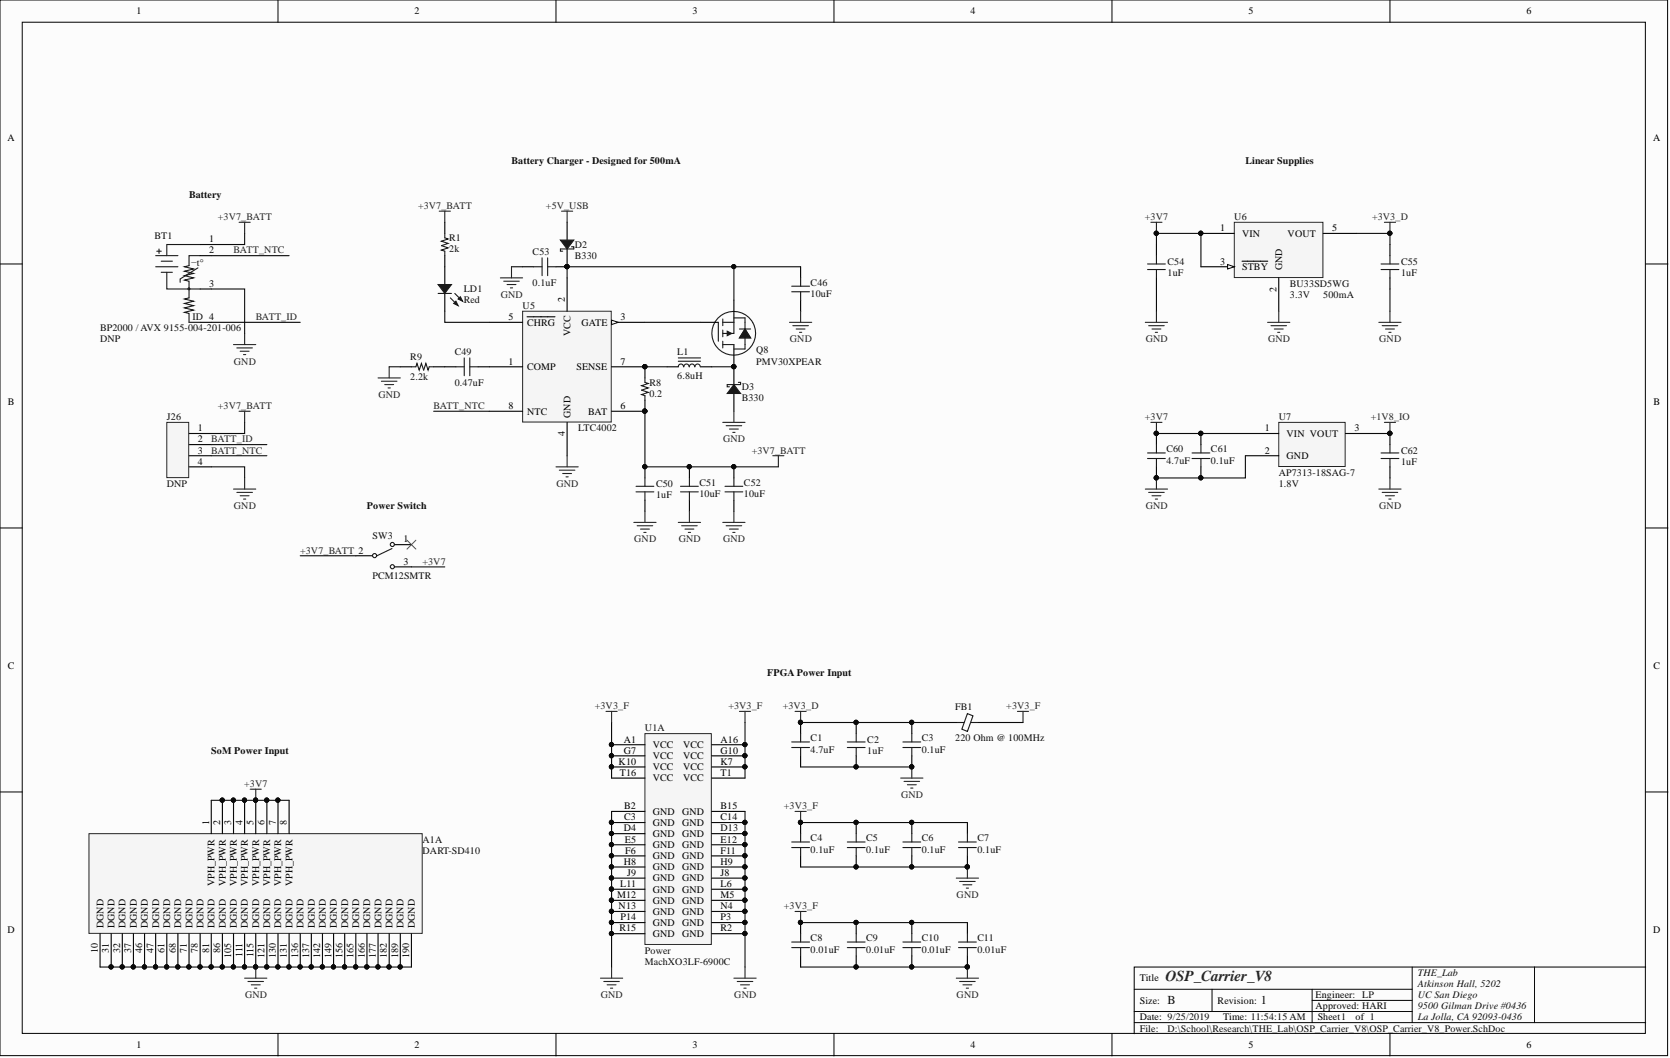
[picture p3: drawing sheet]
<svg xmlns="http://www.w3.org/2000/svg" width="381mm" height="241mm" viewBox="0 0 381 241" stroke-linecap="round" stroke-linejoin="round" font-family="sans-serif">
<g fill="#fcfcfc" stroke="#000" stroke-width=".23">
<path d="M0 0h380.5v240.8h-380.5z"/>
<path d="M5.1 5.1h370.3v230.6h-370.3z"/>
</g>
<g fill="none" stroke="#000" stroke-width=".23">
<path d="M63.4 0v5.1M126.8 0v5.1M190.3 0v5.1M253.7 0v5.1M317.1 0v5.1M0 60.2h5.1M375.5 60.2h5M0 120.4h5.1M375.5 120.4h5M0 180.6h5.1M375.5 180.6h5M63.4 235.8v5"/>
<path d="M126.8 235.8v5M190.3 235.8v5M253.7 235.8v5M258.8 225.6h63.4M258.8 233.2h116.7M258.8 230.7h63.4M276.5 225.6v5.1M299.4 225.6v7.6M299.4 228.2h22.8M317.1 235.8v5M322.2 220.6v12.6M350.1 220.6h-91.3v15.2"/>
<path d="M375.5 220.6h-25.4v12.6"/>
</g>
<path d="M54.5 93.8h2.6M55.8 93.8v2.5M53.3 111.5h5M54 112.3h3.6M54.8 113.1h2M55.6 113.8h.5M55.8 109v2.5" fill="none" stroke="#262626" stroke-width=".25"/>
<path d="M147.1 167.3h15.2v48.1h-15.2z" fill="#f5f5f5" stroke="#262626" stroke-width=".23"/>
<g fill="none" stroke="#000" stroke-width=".25">
<path d="M45.7 55.8h2.5M45.7 58.3h2.5M45.7 73.5h2.5M45.7 65.9h2.5M43.1 98.9h5.1M43.1 101.4h5.1M43.1 103.9h5.1M43.1 106.5h5.1M139.5 169.9h7.6M139.5 172.4h7.6M139.5 174.9h7.6M139.5 177.5h7.6"/>
<path d="M162.4 169.9h7.6M162.4 172.4h7.6M162.4 174.9h7.6M162.4 177.5h7.6M182.7 164.8v2.5M182.7 172.4v2.5M195.3 164.8v2.5M195.3 172.4v2.5M208 164.8v2.5M208 172.4v2.5M215.6 164.8h2.6M223.2 164.8h2.6"/>
<path d="M139.5 185.1h7.6M139.5 187.6h7.6M139.5 190.1h7.6M139.5 192.7h7.6M139.5 195.2h7.6M139.5 197.7h7.6M162.4 185.1h7.6M162.4 187.6h7.6M162.4 190.1h7.6M162.4 192.7h7.6M162.4 195.2h7.6M162.4 197.7h7.6"/>
<path d="M182.7 187.6v2.5M182.7 195.2v2.5M195.3 187.6v2.5M195.3 195.2v2.5M208 187.6v2.5M208 195.2v2.5M220.7 187.6v2.5M220.7 195.2v2.5M139.5 200.3h7.6M139.5 202.8h7.6M139.5 205.3h7.6M139.5 207.9h7.6"/>
<path d="M139.5 210.4h7.6M139.5 213h7.6M162.4 200.3h7.6M162.4 202.8h7.6M162.4 205.3h7.6M162.4 207.9h7.6M162.4 210.4h7.6M162.4 213h7.6M182.7 210.4v2.6M182.7 218v2.6M195.3 210.4v2.6M195.3 218v2.6"/>
<path d="M208 210.4v2.6M208 218v2.6M220.7 210.4v2.6M220.7 218v2.6"/>
</g>
<g fill="#0e0e0e" stroke="#0e0e0e" stroke-width=".23">
<circle cx="139.5" cy="187.6" r=".47"/>
<circle cx="169.9" cy="187.6" r=".47"/>
<circle cx="139.5" cy="190.1" r=".47"/>
<circle cx="169.9" cy="190.1" r=".47"/>
<circle cx="139.5" cy="192.6" r=".47"/>
<circle cx="169.9" cy="192.6" r=".47"/>
<circle cx="139.5" cy="195.2" r=".47"/>
<circle cx="169.9" cy="195.2" r=".47"/>
<circle cx="139.5" cy="197.7" r=".47"/>
<circle cx="169.9" cy="197.7" r=".47"/>
<circle cx="169.9" cy="200.2" r=".47"/>
<circle cx="139.5" cy="200.2" r=".47"/>
<circle cx="169.9" cy="202.8" r=".47"/>
<circle cx="139.5" cy="202.8" r=".47"/>
<circle cx="169.9" cy="205.3" r=".47"/>
<circle cx="139.5" cy="205.3" r=".47"/>
<circle cx="169.9" cy="207.8" r=".47"/>
<circle cx="139.5" cy="207.8" r=".47"/>
<circle cx="169.9" cy="210.4" r=".47"/>
<circle cx="139.5" cy="210.4" r=".47"/>
<circle cx="169.9" cy="212.9" r=".47"/>
<circle cx="139.5" cy="212.9" r=".47"/>
<circle cx="139.5" cy="169.8" r=".47"/>
<circle cx="169.9" cy="169.8" r=".47"/>
<circle cx="139.5" cy="172.4" r=".47"/>
<circle cx="169.9" cy="172.4" r=".47"/>
<circle cx="169.9" cy="174.9" r=".47"/>
<circle cx="139.5" cy="174.9" r=".47"/>
<circle cx="182.6" cy="187.6" r=".47"/>
<circle cx="195.3" cy="197.7" r=".47"/>
<circle cx="195.3" cy="187.6" r=".47"/>
<circle cx="208" cy="197.7" r=".47"/>
<circle cx="208" cy="187.6" r=".47"/>
<circle cx="220.7" cy="197.7" r=".47"/>
<circle cx="195.3" cy="164.7" r=".47"/>
<circle cx="195.3" cy="174.9" r=".47"/>
<circle cx="182.6" cy="210.4" r=".47"/>
<circle cx="195.3" cy="220.5" r=".47"/>
<circle cx="195.3" cy="210.4" r=".47"/>
<circle cx="208" cy="220.5" r=".47"/>
<circle cx="208" cy="210.4" r=".47"/>
<circle cx="220.7" cy="220.5" r=".47"/>
<circle cx="208" cy="174.9" r=".47"/>
<circle cx="208" cy="164.7" r=".47"/>
<circle cx="182.6" cy="164.7" r=".47"/>
</g>
<g fill="none" stroke="#262626" stroke-width=".25">
<path d="M54.5 50.7h2.6M55.8 50.7v2.5M53.3 78.6h5M54 79.3h3.6M55.8 76.1v2.5M54.8 80.1h2M55.6 80.9h.5M138.3 162.2h2.5M139.5 162.2v2.6M168.7 162.2h2.5M170 162.2v2.6M181.4 162.2h2.5"/>
<path d="M182.7 162.2v2.6M205.5 177.5h5.1M206.2 178.2h3.6M207 179h2M207.8 179.7h.5M208 174.9v2.6M232.1 162.2h2.6M233.4 162.2v2.6M181.4 185.1h2.5M182.7 185.1v2.5M220.7 197.7v2.6M181.4 207.9h2.5"/>
<path d="M182.7 207.9v2.5M218.2 200.3h5M218.9 201h3.6M219.7 201.8h2M220.5 202.6h.5M137 223.1h5.1M137.8 223.9h3.5M138.5 224.6h2M139.3 225.4h.5M139.5 220.6v2.5M167.4 223.1h5.1M168.2 223.9h3.5"/>
<path d="M169 224.6h2M169.7 225.4h.5M170 220.6v2.5M218.2 223.1h5M218.9 223.9h3.6M219.7 224.6h2M220.5 225.4h.5M220.7 220.6v2.5"/>
</g>
<g fill="none" stroke="#1c1c1c" stroke-width=".25">
<path d="M35.5 58.3h5.1M35.8 57.3h1M36.3 56.8v1M36.8 59.6h2.5M45.7 55.8h-7.6v2.5M45.7 58.3h-2.6v2.3l-1 .2 2 .5-2 .6 2 .5-2 .5 2 .5-2 .5 1 .2v1.8M35.5 60.8h5.1M36.8 62.1h2.5M38.1 62.1v3.8h5M43.1 65.9v2l-1 .3 2 .5-2 .5 2 .5-2 .5 2 .5-2 .5 1 .3v2h2.6M43.1 65.9h2.6M45.2 61.1l-4.1 2.5v.8"/>
<path d="M180.6 170.5h4.1M180.6 169.2h4.1M182.7 167.3v1.9M182.7 170.5v1.9M193.3 170.5h4.1M193.3 169.2h4.1M195.3 167.3v1.9M195.3 170.5v1.9M206 170.5h4.1M206 169.2h4.1M208 167.3v1.9M208 170.5v1.9"/>
<path d="M218.2 164.8h1.7M220.7 162.8l1.3 .5-1.3 3.5-1.3-.5zM221.5 164.8h1.7M180.6 192h4.1M180.6 193.3h4.1M182.7 190.1v1.9M182.7 193.3v1.9M193.3 192h4.1M193.3 193.3h4.1M195.3 190.1v1.9M195.3 193.3v1.9M206 192h4.1"/>
<path d="M206 193.3h4.1M208 190.1v1.9M208 193.3v1.9M218.7 192h4M218.7 193.3h4M220.7 190.1v1.9M220.7 193.3v1.9M180.6 214.9h4.1M180.6 216.1h4.1M182.7 213v1.9M182.7 216.1v1.9M193.3 214.9h4.1"/>
<path d="M193.3 216.1h4.1M195.3 213v1.9M195.3 216.1v1.9M206 214.9h4.1M206 216.1h4.1M208 213v1.9M208 216.1v1.9M218.7 214.9h4M218.7 216.1h4M220.7 213v1.9M220.7 216.1v1.9"/>
<circle cx="43.1" cy="65.9" r=".22"/>
</g>
<path d="M38.1 96.3h5v12.6h-5z" fill="#f5f5f5" stroke="#262626" stroke-width=".23"/>
<path d="M315.8 50.7h2.6M317.1 50.7v2.5M315.8 96.3h2.6M317.1 96.3v2.6M57.1 180h2.5M58.3 180v2.5" fill="none" stroke="#262626" stroke-width=".25"/>
<g fill="#0e0e0e" stroke="#0e0e0e" stroke-width=".23">
<circle cx="317.1" cy="53.2" r=".47"/>
<circle cx="317.1" cy="98.8" r=".47"/>
<circle cx="58.3" cy="182.5" r=".47"/>
</g>
<path d="M20.3 190.1h76v22.8h-76z" fill="#f5f5f5" stroke="#262626" stroke-width=".23"/>
<g fill="none" stroke="#000" stroke-width=".25">
<path d="M101.5 60.8v4.1M101.5 66.9v4.1M48.2 182.5v7.6M50.7 182.5v7.6M53.3 182.5v7.6M55.8 182.5v7.6M58.3 182.5v7.6M60.9 182.5v7.6M63.4 182.5v7.6M66 182.5v7.6M22.8 213v7.6M25.4 213v7.6"/>
<path d="M27.9 213v7.6M30.4 213v7.6M33 213v7.6M35.5 213v7.6M38.1 213v7.6M40.6 213v7.6M43.1 213v7.6M45.7 213v7.6M48.2 213v7.6M50.7 213v7.6M53.3 213v7.6M55.8 213v7.6"/>
<path d="M58.3 213v7.6M60.9 213v7.6M63.4 213v7.6M66 213v7.6M68.5 213v7.6M71 213v7.6M73.6 213v7.6M76.1 213v7.6M78.6 213v7.6M81.2 213v7.6M83.7 213v7.6M86.3 213v7.6"/>
<path d="M88.8 213v7.6M91.3 213v7.6M93.9 213v7.6"/>
</g>
<g fill="#0e0e0e" stroke="#0e0e0e" stroke-width=".23">
<circle cx="50.7" cy="182.5" r=".47"/>
<circle cx="53.2" cy="182.5" r=".47"/>
<circle cx="55.8" cy="182.5" r=".47"/>
<circle cx="58.3" cy="182.5" r=".47"/>
<circle cx="60.8" cy="182.5" r=".47"/>
<circle cx="63.4" cy="182.5" r=".47"/>
<circle cx="25.3" cy="220.5" r=".47"/>
<circle cx="27.9" cy="220.5" r=".47"/>
<circle cx="30.4" cy="220.5" r=".47"/>
<circle cx="32.9" cy="220.5" r=".47"/>
<circle cx="35.5" cy="220.5" r=".47"/>
<circle cx="38" cy="220.5" r=".47"/>
<circle cx="40.6" cy="220.5" r=".47"/>
<circle cx="43.1" cy="220.5" r=".47"/>
<circle cx="45.6" cy="220.5" r=".47"/>
<circle cx="48.2" cy="220.5" r=".47"/>
<circle cx="50.7" cy="220.5" r=".47"/>
<circle cx="53.2" cy="220.5" r=".47"/>
<circle cx="55.8" cy="220.5" r=".47"/>
<circle cx="58.3" cy="220.5" r=".47"/>
<circle cx="60.8" cy="220.5" r=".47"/>
<circle cx="63.4" cy="220.5" r=".47"/>
<circle cx="65.9" cy="220.5" r=".47"/>
<circle cx="68.5" cy="220.5" r=".47"/>
<circle cx="71" cy="220.5" r=".47"/>
<circle cx="73.5" cy="220.5" r=".47"/>
<circle cx="76.1" cy="220.5" r=".47"/>
<circle cx="78.6" cy="220.5" r=".47"/>
<circle cx="81.1" cy="220.5" r=".47"/>
<circle cx="83.7" cy="220.5" r=".47"/>
<circle cx="86.2" cy="220.5" r=".47"/>
<circle cx="88.8" cy="220.5" r=".47"/>
<circle cx="91.3" cy="220.5" r=".47"/>
</g>
<path d="M55.8 223.1h5.1M56.6 223.9h3.5M57.3 224.6h2.1M58.1 225.4h.5M58.3 220.6v2.5" fill="none" stroke="#262626" stroke-width=".25"/>
<path d="M100 66.9h3" fill="none" stroke="#1c1c1c" stroke-width=".25"/>
<path d="M100 64.9h3l-1.5 2z" fill="#1c1c1c"/>
<path d="M100 64.9h3l-1.5 2zM103.8 66.9l1.2 1.3" fill="none" stroke="#1c1c1c" stroke-width=".25"/>
<path d="M104.5 68.2l.5-.5 .5 1z" fill="#1c1c1c"/>
<path d="M102.7 67.9l1.6 1.6M104.5 68.2l.5-.5 .5 1z" fill="none" stroke="#1c1c1c" stroke-width=".25"/>
<path d="M103.5 69.2l.5-.5 .5 1z" fill="#1c1c1c"/>
<path d="M103.5 69.2l.5-.5 .5 1z" fill="none" stroke="#1c1c1c" stroke-width=".25"/>
<path d="M119.2 71h20.3v25.3h-20.3z" fill="#f5f5f5" stroke="#262626" stroke-width=".23"/>
<path d="M129.4 63.4v7.6M139.5 73.5h7.6M111.6 83.7h7.6" fill="none" stroke="#000" stroke-width=".25"/>
<path d="M139.5 73l1.6 .5-1.6 .5z" fill="#fcfcfc"/>
<path d="M139.5 73l1.6 .5-1.6 .5z" fill="none" stroke="#000" stroke-width=".23"/>
<path d="M129.4 50.7v4.1M129.4 56.8v4h-2.6M111.6 73.5h7.6M119.2 60.8h2.6M120.2 72.2h6.4M182.7 60.8v2.6M182.7 68.4v2.6M111.6 93.8h7.6M129.4 96.3v7.6M139.5 93.8h7.6M139.5 83.7h7.6" fill="none" stroke="#000" stroke-width=".25"/>
<g fill="#0e0e0e" stroke="#0e0e0e" stroke-width=".23">
<circle cx="147.1" cy="93.8" r=".47"/>
<circle cx="147.1" cy="83.6" r=".47"/>
<circle cx="129.3" cy="60.8" r=".47"/>
</g>
<g fill="none" stroke="#262626" stroke-width=".25">
<path d="M128.1 48.2h2.5M129.4 48.2v2.5M114.2 63.4h5M114.9 64.1h3.6M115.7 64.9h2M116.4 65.7h.5M116.7 60.8v2.6M180.1 73.5h5.1M180.9 74.3h3.5M181.6 75h2.1M182.4 75.8h.5M182.7 71v2.5"/>
<path d="M126.8 106.5h5.1M127.6 107.2h3.6M128.4 108h2M129.1 108.8h.5M129.4 103.9v2.6"/>
</g>
<path d="M123.7 58.8v4.1M124.9 58.8v4.1M127.9 56.8h3M121.8 60.8h1.9M124.9 60.8h1.9M180.6 66.5h4.1M180.6 65.3h4.1M182.7 63.4v1.9M182.7 66.5v1.9" fill="none" stroke="#1c1c1c" stroke-width=".25"/>
<path d="M127.9 54.8h3l-1.5 2z" fill="#1c1c1c"/>
<path d="M127.9 54.8h3l-1.5 2zM127.9 56.8v.5h.5M130.4 56.3h.5v.5M165.9 87.7h3.1" fill="none" stroke="#1c1c1c" stroke-width=".25"/>
<g fill="#0e0e0e" stroke="#0e0e0e" stroke-width=".23">
<circle cx="129.3" cy="60.8" r=".47"/>
<circle cx="167.4" cy="83.6" r=".47"/>
</g>
<path d="M167.4 83.7v4M167.4 89.7v4.1" fill="none" stroke="#000" stroke-width=".25"/>
<path d="M167.4 87.7l1.6 2h-3.1z" fill="#1c1c1c"/>
<path d="M163.9 73.5v4.3M164.9 73.5h2.5v2.6h-2.5M164.9 78.6h2.5M164.9 72.8v1.5M164.9 75.3v1.5M164.9 77.8v1.5M167.4 72.5h2.6v7.1h-2.6M171.8 73.6a5 5 0 0 0-8.5-.4 5 5 0 0 0 3.3 7.7 5 5 0 0 0 5.6-6.4l-.4-.8M165.9 87.7v.5h.5M167.4 87.7l1.6 2h-3.1zM168.4 87.2h.6v.5" fill="none" stroke="#1c1c1c" stroke-width=".25"/>
<circle cx="167.4" cy="83.6" r=".47" fill="#0e0e0e" stroke="#0e0e0e" stroke-width=".23"/>
<path d="M164.9 96.3h5.1M165.7 97.1h3.5M166.4 97.9h2M167.2 98.6h.5M167.4 93.8v2.5" fill="none" stroke="#262626" stroke-width=".25"/>
<path d="M159.8 73.5h4.1M167.4 68.4v5.1M167.4 78.6v5.1" fill="none" stroke="#000" stroke-width=".25"/>
<path d="M165.9 75.5l1 .6-1 .5z" fill="#1c1c1c"/>
<path d="M165.9 75.5l1 .6-1 .5zM168.7 75h2.5M170 75l1.2 2.1h-2.5z" fill="none" stroke="#1c1c1c" stroke-width=".25"/>
<path d="M170 75l1.2 2.1h-2.5z" fill="#1c1c1c"/>
<path d="M170 75l1.2 2.1h-2.5z" fill="none" stroke="#1c1c1c" stroke-width=".23"/>
<g fill="#0e0e0e" stroke="#0e0e0e" stroke-width=".23">
<circle cx="167.4" cy="83.6" r=".47"/>
<circle cx="147.1" cy="83.6" r=".47"/>
<circle cx="147.1" cy="93.8" r=".47"/>
<circle cx="147.1" cy="106.4" r=".47"/>
<circle cx="157.2" cy="106.4" r=".47"/>
<circle cx="167.4" cy="106.4" r=".47"/>
<circle cx="263.8" cy="53.2" r=".47"/>
</g>
<g fill="none" stroke="#000" stroke-width=".25">
<path d="M101.5 50.7v2.5M101.5 58.3v2.5M263.8 55.8v2.5M317.1 55.8v2.5M263.8 63.4v2.5M317.1 63.4v2.5M91.3 83.7h2.6M98.9 83.7h5.1M109.1 83.7h2.5M147.1 83.7v2.5M147.1 91.3v2.5M152.2 83.7h2.5"/>
<path d="M159.8 83.7h2.6M147.1 106.5v2.5M147.1 114.1v2.5M157.3 106.5v2.5M157.3 114.1v2.5M167.4 106.5v2.5M167.4 114.1v2.5"/>
</g>
<g fill="none" stroke="#1c1c1c" stroke-width=".25">
<path d="M101.5 53.2v1l.7 .3-1.5 .5 1.5 .5-1.5 .5 1.5 .5-1.5 .5 .8 .3v1M263.8 58.3v1.9M317.1 58.3v1.9M261.8 61.5h4.1M261.8 60.2h4.1M263.8 61.5v1.9M315.1 61.5h4M315.1 60.2h4M317.1 61.5v1.9M93.9 83.7h1l.2-.8 .5 1.5 .5-1.5 .6 1.5 .5-1.5 .5 1.5 .2-.7h1M104 83.7h1.9M105.9 81.6v4.1"/>
<path d="M107.2 83.7h1.9M107.2 81.6v4.1M147.1 86.2v1l.8 .3-1.5 .5 1.5 .5-1.5 .5 1.5 .5-1.5 .5 .7 .2v1.1M154.7 82.4h5.1M154.7 81.6h5.1M155.9 83.7a.6 .6 0 0 0-.6-.7 .6 .6 0 0 0-.5 .7M157.2 83.7a.6 .6 0 0 0-.6-.7 .6 .6 0 0 0-.6 .7M158.5 83.7a.6 .6 0 0 0-.6-.7 .6 .6 0 0 0-.6 .7M159.7 83.7a.6 .6 0 0 0-.6-.7 .6 .6 0 0 0-.5 .7M145.1 112.2h4.1M145.1 110.9h4.1M147.1 109v1.9"/>
<path d="M147.1 112.2v1.9M155.3 112.2h4M155.3 110.9h4M157.3 109v1.9M157.3 112.2v1.9M165.4 112.2h4.1M165.4 110.9h4.1M167.4 109v1.9M167.4 112.2v1.9"/>
</g>
<g fill="none" stroke="#262626" stroke-width=".25">
<path d="M100.2 48.2h2.5M101.5 48.2v2.5M262.6 50.7h2.5M263.8 50.7v2.5M86.3 86.2h5M87 87h3.6M87.8 87.7h2M88.5 88.5h.5M88.8 83.7v2.5M144.6 119.1h5.1M145.4 119.9h3.5M147.1 116.6v2.5"/>
<path d="M154.7 119.1h5.1M155.5 119.9h3.6M157.3 116.6v2.5M164.9 119.1h5.1M165.7 119.9h3.5M167.4 116.6v2.5M176.3 103.9h2.5M177.6 103.9v2.6M146.1 120.7h2.1M146.9 121.4h.5M156.3 120.7h2M157 121.4h.5"/>
<path d="M166.4 120.7h2M167.2 121.4h.5"/>
</g>
<path d="M281.6 50.7h20.2v12.6h-20.2z" fill="#f5f5f5" stroke="#262626" stroke-width=".23"/>
<path d="M274 53.2h7.6M274 60.8h7.6M291.7 63.4v7.6" fill="none" stroke="#000" stroke-width=".25"/>
<circle cx="273.9" cy="53.2" r=".47" fill="#0e0e0e" stroke="#0e0e0e" stroke-width=".23"/>
<path d="M280.1 60.3l1.5 .5-1.5 .5z" fill="#fcfcfc"/>
<path d="M280.1 60.3l1.5 .5-1.5 .5z" fill="none" stroke="#000" stroke-width=".23"/>
<path d="M283.4 59.6h5.8M301.9 53.2h7.6M263.8 98.9v2.5M274 98.9v2.5M263.8 106.5v2.5M274 106.5v2.5" fill="none" stroke="#000" stroke-width=".25"/>
<g fill="#0e0e0e" stroke="#0e0e0e" stroke-width=".23">
<circle cx="273.9" cy="53.2" r=".47"/>
<circle cx="263.8" cy="109" r=".47"/>
<circle cx="263.8" cy="98.8" r=".47"/>
<circle cx="273.9" cy="109" r=".47"/>
<circle cx="273.9" cy="98.8" r=".47"/>
</g>
<g fill="none" stroke="#262626" stroke-width=".25">
<path d="M261.3 73.5h5.1M262.1 74.3h3.5M262.8 75h2M263.6 75.8h.5M263.8 71v2.5M289.2 73.5h5.1M290 74.3h3.5M290.7 75h2.1M291.5 75.8h.5M291.7 71v2.5M314.6 73.5h5M315.3 74.3h3.6"/>
<path d="M316.1 75h2M316.9 75.8h.5M317.1 71v2.5"/>
</g>
<path d="M261.8 103.3h4.1M261.8 104.6h4.1M263.8 101.4v1.9M263.8 104.6v1.9M272 103.3h4M272 104.6h4M274 101.4v1.9M274 104.6v1.9" fill="none" stroke="#1c1c1c" stroke-width=".25"/>
<path d="M291.7 96.3h15.2v10.1h-15.2z" fill="#f5f5f5" stroke="#262626" stroke-width=".23"/>
<path d="M284.1 98.9h7.6M307 98.9h7.6M317.1 98.9v2.5M284.1 103.9h7.6M317.1 106.5v2.5M81.2 126.8h3.8M90.1 124.2h3.8M90.1 129.3h3.8" fill="none" stroke="#000" stroke-width=".25"/>
<path d="M262.6 96.3h2.5M263.8 96.3v2.6M261.3 111.5h5.1M262.1 112.3h3.5M262.8 113.1h2M263.6 113.8h.5M263.8 109v2.5M314.6 111.5h5M315.3 112.3h3.6M316.1 113.1h2M316.9 113.8h.5M317.1 109v2.5" fill="none" stroke="#262626" stroke-width=".25"/>
<g fill="#0e0e0e" stroke="#0e0e0e" stroke-width=".23">
<circle cx="263.8" cy="109" r=".47"/>
<circle cx="263.8" cy="98.8" r=".47"/>
<circle cx="317.1" cy="98.8" r=".47"/>
<circle cx="139.5" cy="187.6" r=".47"/>
<circle cx="139.5" cy="190.1" r=".47"/>
<circle cx="139.5" cy="192.6" r=".47"/>
<circle cx="139.5" cy="195.2" r=".47"/>
<circle cx="139.5" cy="197.7" r=".47"/>
<circle cx="139.5" cy="200.2" r=".47"/>
<circle cx="139.5" cy="202.8" r=".47"/>
<circle cx="139.5" cy="205.3" r=".47"/>
<circle cx="139.5" cy="207.8" r=".47"/>
<circle cx="139.5" cy="210.4" r=".47"/>
<circle cx="139.5" cy="212.9" r=".47"/>
<circle cx="169.9" cy="187.6" r=".47"/>
<circle cx="169.9" cy="190.1" r=".47"/>
<circle cx="169.9" cy="192.6" r=".47"/>
<circle cx="169.9" cy="195.2" r=".47"/>
<circle cx="169.9" cy="197.7" r=".47"/>
<circle cx="169.9" cy="200.2" r=".47"/>
<circle cx="169.9" cy="202.8" r=".47"/>
<circle cx="169.9" cy="205.3" r=".47"/>
<circle cx="169.9" cy="207.8" r=".47"/>
<circle cx="169.9" cy="210.4" r=".47"/>
<circle cx="169.9" cy="212.9" r=".47"/>
<circle cx="169.9" cy="174.9" r=".47"/>
<circle cx="169.9" cy="172.4" r=".47"/>
<circle cx="169.9" cy="169.8" r=".47"/>
<circle cx="139.5" cy="174.9" r=".47"/>
<circle cx="139.5" cy="172.4" r=".47"/>
<circle cx="139.5" cy="169.8" r=".47"/>
<circle cx="182.6" cy="187.6" r=".47"/>
<circle cx="195.3" cy="187.6" r=".47"/>
<circle cx="208" cy="187.6" r=".47"/>
<circle cx="220.7" cy="197.7" r=".47"/>
<circle cx="208" cy="197.7" r=".47"/>
<circle cx="195.3" cy="197.7" r=".47"/>
<circle cx="182.6" cy="210.4" r=".47"/>
<circle cx="195.3" cy="210.4" r=".47"/>
<circle cx="208" cy="210.4" r=".47"/>
<circle cx="220.7" cy="220.5" r=".47"/>
<circle cx="208" cy="220.5" r=".47"/>
<circle cx="195.3" cy="220.5" r=".47"/>
<circle cx="195.3" cy="174.9" r=".47"/>
<circle cx="208" cy="174.9" r=".47"/>
<circle cx="182.6" cy="164.7" r=".47"/>
<circle cx="195.3" cy="164.7" r=".47"/>
<circle cx="208" cy="164.7" r=".47"/>
<circle cx="50.7" cy="182.5" r=".47"/>
<circle cx="53.2" cy="182.5" r=".47"/>
<circle cx="55.8" cy="182.5" r=".47"/>
<circle cx="58.3" cy="182.5" r=".47"/>
<circle cx="60.8" cy="182.5" r=".47"/>
<circle cx="63.4" cy="182.5" r=".47"/>
<circle cx="25.3" cy="220.5" r=".47"/>
<circle cx="27.9" cy="220.5" r=".47"/>
<circle cx="30.4" cy="220.5" r=".47"/>
<circle cx="32.9" cy="220.5" r=".47"/>
<circle cx="35.5" cy="220.5" r=".47"/>
<circle cx="38" cy="220.5" r=".47"/>
<circle cx="40.6" cy="220.5" r=".47"/>
<circle cx="43.1" cy="220.5" r=".47"/>
<circle cx="45.6" cy="220.5" r=".47"/>
<circle cx="48.2" cy="220.5" r=".47"/>
<circle cx="50.7" cy="220.5" r=".47"/>
<circle cx="53.2" cy="220.5" r=".47"/>
<circle cx="55.8" cy="220.5" r=".47"/>
<circle cx="58.3" cy="220.5" r=".47"/>
<circle cx="60.8" cy="220.5" r=".47"/>
<circle cx="63.4" cy="220.5" r=".47"/>
<circle cx="65.9" cy="220.5" r=".47"/>
<circle cx="68.5" cy="220.5" r=".47"/>
<circle cx="71" cy="220.5" r=".47"/>
<circle cx="73.5" cy="220.5" r=".47"/>
<circle cx="76.1" cy="220.5" r=".47"/>
<circle cx="78.6" cy="220.5" r=".47"/>
<circle cx="81.1" cy="220.5" r=".47"/>
<circle cx="83.7" cy="220.5" r=".47"/>
<circle cx="86.2" cy="220.5" r=".47"/>
<circle cx="88.8" cy="220.5" r=".47"/>
<circle cx="91.3" cy="220.5" r=".47"/>
<circle cx="167.4" cy="83.6" r=".47"/>
<circle cx="147.1" cy="83.6" r=".47"/>
<circle cx="129.3" cy="60.8" r=".47"/>
<circle cx="167.4" cy="60.8" r=".47"/>
<circle cx="147.1" cy="93.8" r=".47"/>
<circle cx="147.1" cy="106.4" r=".47"/>
<circle cx="157.2" cy="106.4" r=".47"/>
<circle cx="167.4" cy="106.4" r=".47"/>
<circle cx="317.1" cy="53.2" r=".47"/>
<circle cx="263.8" cy="53.2" r=".47"/>
<circle cx="273.9" cy="53.2" r=".47"/>
<circle cx="273.9" cy="98.8" r=".47"/>
<circle cx="273.9" cy="109" r=".47"/>
</g>
<g fill="none" stroke="#1c1c1c" stroke-width=".25">
<path d="M315.1 104.6h4M315.1 103.3h4M317.1 101.4v1.9M317.1 104.6v1.9M89.4 125.1l-3.4 1.7"/>
<circle cx="85.5" cy="126.7" r=".47"/>
<circle cx="89.5" cy="124.2" r=".47"/>
<circle cx="89.5" cy="129.3" r=".47"/>
</g>
<path d="M92.8 123.2l2.1 2M94.9 123.2l-2.1 2" fill="none" stroke="#4c4c4c" stroke-width=".23"/>
<g fill="none" stroke="#0e0e0e" stroke-width=".25">
<path d="M48.2 58.3h17.8M55.8 53.2v2.6h-7.6M263.8 55.8v-2.6h10.2v7.6M309.5 53.2h7.6v2.6M48.2 65.9h7.6v10.2M48.2 73.5h20.3M101.5 71v2.5h10.1M116.7 60.8h2.5M147.1 73.5h12.7M167.4 60.8v7.6M182.7 60.8h-53.3v2.6M263.8 65.9v5.1"/>
<path d="M317.1 65.9v5.1M55.8 96.3v2.6h-7.6M88.8 83.7h2.5M98.9 93.8h12.7M147.1 93.8v12.7h30.5M147.1 83.7h5.1M162.4 83.7h5M263.8 98.9h20.3M314.6 98.9h2.5M48.2 106.5h7.6v2.5M48.2 103.9h12.7M48.2 101.4h12.7"/>
<path d="M284.1 103.9v5.1h-20.3M68.5 126.8h12.7M93.9 129.3h7.6M139.5 164.8v12.7M170 164.8v12.7M182.7 174.9h25.3M182.7 164.8h32.9M225.8 164.8h7.6M48.2 182.5h17.8M139.5 185.1v35.5M170 185.1v35.5M182.7 187.6h38"/>
<path d="M182.7 197.7h38M182.7 210.4h38M22.8 220.6h71.1M182.7 220.6h38"/>
</g>
<text font-size="3.5" fill="#262626" x="265.9" y="223.9">OSP_Carrier_V8</text>
<g font-size="2.8" fill="#0e0e0e">
<text x="266.4" y="229.1">B</text>
<text x="287.7" y="229.1">1</text>
</g>
<g font-size="2.3">
<text x="31.1" y="3.3">1</text>
<text x="94.5" y="3.3">2</text>
<text x="158" y="3.3">3</text>
<text x="221.4" y="3.3">4</text>
<text x="284.8" y="3.3">5</text>
<text x="348.2" y="3.3">6</text>
<text x="1.7" y="32.1">A</text>
<text x="377.1" y="32.1">A</text>
<text x="278.4" y="52.7">1</text>
<text x="283.4" y="54">VIN</text>
<text x="293.8" y="54">VOUT</text>
<text x="303.9" y="52.7">5</text>
<text x="47.7" y="55.3">1</text>
<text x="47.7" y="57.8">2</text>
<text x="47.7" y="65.4">3</text>
<text x="278.4" y="60.3">3</text>
<text x="283.4" y="61.6">STBY</text>
<text x="292.5" y="61.6" transform="rotate(-90 292.5 61.6)">GND</text>
<text x="128.9" y="69" transform="rotate(-90 128.9 69)">2</text>
<text x="291.2" y="66.6" transform="rotate(-90 291.2 66.6)">2</text>
<text x="116" y="73">5</text>
<text x="120.2" y="74.3">CHRG</text>
<text x="130.1" y="76.7" transform="rotate(-90 130.1 76.7)">VCC</text>
<text x="132.7" y="74.3">GATE</text>
<text x="141.6" y="73">3</text>
<text x="116" y="83.2">1</text>
<text x="141.6" y="83.2">7</text>
<text x="120.2" y="84.4">COMP</text>
<text x="131.5" y="84.4">SENSE</text>
<text x="1.8" y="92.4">B</text>
<text x="116" y="93.3">8</text>
<text x="120.2" y="94.6">NTC</text>
<text x="130.1" y="95.3" transform="rotate(-90 130.1 95.3)">GND</text>
<text x="134.2" y="94.6">BAT</text>
<text x="141.6" y="93.3">6</text>
<text x="377.2" y="92.4">B</text>
<text x="45.2" y="98.4">1</text>
<text x="45.2" y="100.9">2</text>
<text x="128.9" y="99.5" transform="rotate(-90 128.9 99.5)">4</text>
<text x="288.5" y="98.4">1</text>
<text x="293.5" y="99.6">VIN VOUT</text>
<text x="309" y="98.4">3</text>
<text x="45.2" y="103.4">3</text>
<text x="45.2" y="106">4</text>
<text x="288.5" y="103.4">2</text>
<text x="293.5" y="104.7">GND</text>
<text x="92.1" y="123.7">1</text>
<text x="92.1" y="128.8">3</text>
<text x="1.8" y="152.5">C</text>
<text x="377.2" y="152.5">C</text>
<text x="142.3" y="169.3">A1</text>
<text x="142.3" y="171.9">G7</text>
<text x="148.9" y="170.6">VCC</text>
<text x="148.9" y="173.1">VCC</text>
<text x="155.8" y="170.6">VCC</text>
<text x="155.8" y="173.1">VCC</text>
<text x="164.4" y="169.3">A16</text>
<text x="164.4" y="171.9">G10</text>
<text x="141.1" y="174.4">K10</text>
<text x="141.4" y="177">T16</text>
<text x="148.9" y="175.7">VCC</text>
<text x="148.9" y="178.2">VCC</text>
<text x="155.8" y="175.7">VCC</text>
<text x="155.8" y="178.2">VCC</text>
<text x="164.4" y="174.4">K7</text>
<text x="164.4" y="177">T1</text>
<text x="142.4" y="184.6">B2</text>
<text x="148.9" y="185.8">GND</text>
<text x="155.6" y="185.8">GND</text>
<text x="164.4" y="184.6">B15</text>
<text x="47.7" y="188.1" transform="rotate(-90 47.7 188.1)">1</text>
<text x="50.2" y="188.1" transform="rotate(-90 50.2 188.1)">2</text>
<text x="52.8" y="188.1" transform="rotate(-90 52.8 188.1)">3</text>
<text x="55.3" y="188.1" transform="rotate(-90 55.3 188.1)">4</text>
<text x="57.8" y="188.1" transform="rotate(-90 57.8 188.1)">5</text>
<text x="60.4" y="188.1" transform="rotate(-90 60.4 188.1)">6</text>
<text x="62.9" y="188.1" transform="rotate(-90 62.9 188.1)">7</text>
<text x="65.5" y="188.1" transform="rotate(-90 65.5 188.1)">8</text>
<text x="142.3" y="189.6">D4</text>
<text x="142.4" y="187.1">C3</text>
<text x="148.9" y="188.4">GND</text>
<text x="148.9" y="190.9">GND</text>
<text x="155.6" y="188.4">GND</text>
<text x="155.6" y="190.9">GND</text>
<text x="164.4" y="187.1">C14</text>
<text x="164.4" y="189.6">D13</text>
<text x="142.3" y="197.2">H8</text>
<text x="142.6" y="192.2">E5</text>
<text x="142.7" y="194.7">F6</text>
<text x="148.9" y="193.4">GND</text>
<text x="148.9" y="196">GND</text>
<text x="155.6" y="193.4">GND</text>
<text x="155.6" y="196">GND</text>
<text x="164.4" y="192.2">E12</text>
<text x="164.4" y="194.7">F11</text>
<text x="164.4" y="197.2">H9</text>
<text x="49" y="202" transform="rotate(-90 49 202)">VPH_PWR</text>
<text x="51.5" y="202" transform="rotate(-90 51.5 202)">VPH_PWR</text>
<text x="54" y="202" transform="rotate(-90 54 202)">VPH_PWR</text>
<text x="56.6" y="202" transform="rotate(-90 56.6 202)">VPH_PWR</text>
<text x="59.1" y="202" transform="rotate(-90 59.1 202)">VPH_PWR</text>
<text x="61.6" y="202" transform="rotate(-90 61.6 202)">VPH_PWR</text>
<text x="64.2" y="202" transform="rotate(-90 64.2 202)">VPH_PWR</text>
<text x="66.7" y="202" transform="rotate(-90 66.7 202)">VPH_PWR</text>
<text x="141.5" y="202.3">L11</text>
<text x="143.1" y="199.8">J9</text>
<text x="148.9" y="198.5">GND</text>
<text x="148.9" y="201">GND</text>
<text x="148.9" y="203.6">GND</text>
<text x="155.6" y="198.5">GND</text>
<text x="155.6" y="201">GND</text>
<text x="155.6" y="203.6">GND</text>
<text x="164.4" y="199.8">J8</text>
<text x="164.4" y="202.3">L6</text>
<text x="140.8" y="204.8">M12</text>
<text x="141.1" y="207.4">N13</text>
<text x="141.6" y="209.9">P14</text>
<text x="148.9" y="206.1">GND</text>
<text x="148.9" y="208.6">GND</text>
<text x="155.6" y="206.1">GND</text>
<text x="155.6" y="208.6">GND</text>
<text x="164.4" y="204.8">M5</text>
<text x="164.4" y="207.4">N4</text>
<text x="164.4" y="209.9">P3</text>
<text x="1.7" y="212.8">D</text>
<text x="23.6" y="211.7" transform="rotate(-90 23.6 211.7)">DGND</text>
<text x="26.1" y="211.7" transform="rotate(-90 26.1 211.7)">DGND</text>
<text x="28.7" y="211.7" transform="rotate(-90 28.7 211.7)">DGND</text>
<text x="31.2" y="211.7" transform="rotate(-90 31.2 211.7)">DGND</text>
<text x="33.7" y="211.7" transform="rotate(-90 33.7 211.7)">DGND</text>
<text x="36.3" y="211.7" transform="rotate(-90 36.3 211.7)">DGND</text>
<text x="38.8" y="211.7" transform="rotate(-90 38.8 211.7)">DGND</text>
<text x="41.4" y="211.7" transform="rotate(-90 41.4 211.7)">DGND</text>
<text x="43.9" y="211.7" transform="rotate(-90 43.9 211.7)">DGND</text>
<text x="46.4" y="211.7" transform="rotate(-90 46.4 211.7)">DGND</text>
<text x="49" y="211.7" transform="rotate(-90 49 211.7)">DGND</text>
<text x="51.5" y="211.7" transform="rotate(-90 51.5 211.7)">DGND</text>
<text x="54" y="211.7" transform="rotate(-90 54 211.7)">DGND</text>
<text x="56.6" y="211.7" transform="rotate(-90 56.6 211.7)">DGND</text>
<text x="59.1" y="211.7" transform="rotate(-90 59.1 211.7)">DGND</text>
<text x="61.6" y="211.7" transform="rotate(-90 61.6 211.7)">DGND</text>
<text x="64.2" y="211.7" transform="rotate(-90 64.2 211.7)">DGND</text>
<text x="66.7" y="211.7" transform="rotate(-90 66.7 211.7)">DGND</text>
<text x="69.3" y="211.7" transform="rotate(-90 69.3 211.7)">DGND</text>
<text x="71.8" y="211.7" transform="rotate(-90 71.8 211.7)">DGND</text>
<text x="74.3" y="211.7" transform="rotate(-90 74.3 211.7)">DGND</text>
<text x="76.9" y="211.7" transform="rotate(-90 76.9 211.7)">DGND</text>
<text x="79.4" y="211.7" transform="rotate(-90 79.4 211.7)">DGND</text>
<text x="81.9" y="211.7" transform="rotate(-90 81.9 211.7)">DGND</text>
<text x="84.5" y="211.7" transform="rotate(-90 84.5 211.7)">DGND</text>
<text x="87" y="211.7" transform="rotate(-90 87 211.7)">DGND</text>
<text x="89.6" y="211.7" transform="rotate(-90 89.6 211.7)">DGND</text>
<text x="92.1" y="211.7" transform="rotate(-90 92.1 211.7)">DGND</text>
<text x="94.6" y="211.7" transform="rotate(-90 94.6 211.7)">DGND</text>
<text x="141.3" y="212.4">R15</text>
<text x="148.9" y="211.2">GND</text>
<text x="148.9" y="213.7">GND</text>
<text x="155.6" y="211.2">GND</text>
<text x="155.6" y="213.7">GND</text>
<text x="164.4" y="212.4">R2</text>
<text x="377.1" y="212.8">D</text>
<text x="22.3" y="217.3" transform="rotate(-90 22.3 217.3)">10</text>
<text x="24.9" y="217.3" transform="rotate(-90 24.9 217.3)">31</text>
<text x="27.4" y="217.3" transform="rotate(-90 27.4 217.3)">32</text>
<text x="29.9" y="217.3" transform="rotate(-90 29.9 217.3)">37</text>
<text x="32.5" y="217.3" transform="rotate(-90 32.5 217.3)">46</text>
<text x="35" y="217.3" transform="rotate(-90 35 217.3)">47</text>
<text x="37.5" y="217.3" transform="rotate(-90 37.5 217.3)">61</text>
<text x="40.1" y="217.3" transform="rotate(-90 40.1 217.3)">68</text>
<text x="42.6" y="217.3" transform="rotate(-90 42.6 217.3)">71</text>
<text x="45.2" y="217.3" transform="rotate(-90 45.2 217.3)">78</text>
<text x="47.7" y="217.3" transform="rotate(-90 47.7 217.3)">81</text>
<text x="50.2" y="217.3" transform="rotate(-90 50.2 217.3)">86</text>
<text x="52.8" y="218.4" transform="rotate(-90 52.8 218.4)">105</text>
<text x="55.3" y="218.3" transform="rotate(-90 55.3 218.3)">111</text>
<text x="57.8" y="218.4" transform="rotate(-90 57.8 218.4)">115</text>
<text x="60.4" y="218.4" transform="rotate(-90 60.4 218.4)">121</text>
<text x="62.9" y="218.4" transform="rotate(-90 62.9 218.4)">130</text>
<text x="65.5" y="218.4" transform="rotate(-90 65.5 218.4)">131</text>
<text x="68" y="218.4" transform="rotate(-90 68 218.4)">136</text>
<text x="70.5" y="218.4" transform="rotate(-90 70.5 218.4)">137</text>
<text x="73.1" y="218.4" transform="rotate(-90 73.1 218.4)">142</text>
<text x="75.6" y="218.4" transform="rotate(-90 75.6 218.4)">149</text>
<text x="78.1" y="218.4" transform="rotate(-90 78.1 218.4)">156</text>
<text x="80.7" y="218.4" transform="rotate(-90 80.7 218.4)">165</text>
<text x="83.2" y="218.4" transform="rotate(-90 83.2 218.4)">166</text>
<text x="85.7" y="218.4" transform="rotate(-90 85.7 218.4)">177</text>
<text x="88.3" y="218.4" transform="rotate(-90 88.3 218.4)">182</text>
<text x="90.8" y="218.4" transform="rotate(-90 90.8 218.4)">189</text>
<text x="93.4" y="218.4" transform="rotate(-90 93.4 218.4)">190</text>
<text x="260" y="223.9">Title</text>
<text x="300.1" y="227.7">Engineer: LP</text>
<text x="260" y="228.9">Size:</text>
<text x="260" y="232.7">Date: 9/25/2019</text>
<text x="277.8" y="228.9">Revision:</text>
<text x="279.1" y="232.7">Time: 11:54:15 AM</text>
<text x="300.1" y="230.2">Approved: HARI</text>
<text x="300.6" y="232.7">Sheet1</text>
<text x="309.2" y="232.7">of 1</text>
<text x="31.1" y="239.1">1</text>
<text x="94.5" y="239.1">2</text>
<text x="158" y="239.1">3</text>
<text x="221.4" y="239.1">4</text>
<text x="260" y="235.3">File:</text>
<text x="284.8" y="239.1">5</text>
<text x="348.2" y="239.1">6</text>
</g>
<g font-size="2.3" fill="#0e0e0e">
<text x="116.7" y="37.5">Battery Charger - Designed for 500mA</text>
<text x="284.1" y="37.5">Linear Supplies</text>
<text x="43.1" y="45.1">Battery</text>
<text x="281.6" y="50.2">U6</text>
<text x="35.3" y="54.5">BT1</text>
<text x="102.5" y="55">R1</text>
<text x="102.5" y="57.5">2k</text>
<text x="121.5" y="58.1">C53</text>
<text x="131.2" y="56.5">D2</text>
<text x="131.2" y="59.1">B330</text>
<text x="43.6" y="60.6">−t°</text>
<text x="121.5" y="65.2">0.1uF</text>
<text x="184.9" y="65.2">C46</text>
<text x="266.4" y="60.3">C54</text>
<text x="266.4" y="62.9">1uF</text>
<text x="294.3" y="65.4">BU33SD5WG</text>
<text x="319.6" y="60.3">C55</text>
<text x="319.6" y="62.9">1uF</text>
<text x="105.8" y="66.7">LD1</text>
<text x="105.8" y="69.2">Red</text>
<text x="119.2" y="70.5">U5</text>
<text x="184.9" y="67.7">10uF</text>
<text x="294.3" y="67.9">3.3V</text>
<text x="301.9" y="67.9">500mA</text>
<text x="22.8" y="75.5">BP2000 / AVX 9155-004-201-006</text>
<text x="43.9" y="73">ID 4</text>
<text x="22.8" y="78.1">DNP</text>
<text x="93.6" y="82.1">R9</text>
<text x="103.8" y="80.9">C49</text>
<text x="154.5" y="80.9">L1</text>
<text x="172.5" y="80.6">Q8</text>
<text x="172.5" y="83.2">PMV30XPEAR</text>
<text x="93.6" y="86.7">2.2k</text>
<text x="103.8" y="88">0.47uF</text>
<text x="148.2" y="88">R8</text>
<text x="154.5" y="86.4">6.8uH</text>
<text x="169.2" y="89">D3</text>
<text x="38.1" y="95.8">J26</text>
<text x="148.2" y="90.5">0.2</text>
<text x="169.2" y="91.5">B330</text>
<text x="291.7" y="95.8">U7</text>
<text x="131.9" y="98.4">LTC4002</text>
<text x="266.1" y="103.2">C60</text>
<text x="266.1" y="105.7">4.7uF</text>
<text x="276.3" y="103.2">C61</text>
<text x="276.3" y="105.7">0.1uF</text>
<text x="319.6" y="103.4">C62</text>
<text x="319.6" y="106">1uF</text>
<text x="38.1" y="111">DNP</text>
<text x="149.7" y="111">C50</text>
<text x="149.7" y="113.6">1uF</text>
<text x="159.6" y="110.8">C51</text>
<text x="159.6" y="113.3">10uF</text>
<text x="169.7" y="110.8">C52</text>
<text x="169.7" y="113.3">10uF</text>
<text x="291.7" y="111">1.8V</text>
<text x="291.7" y="108.5">AP7313-18SAG-7</text>
<text x="83.7" y="116.1">Power Switch</text>
<text x="85" y="123">SW3</text>
<text x="85" y="132.1">PCM12SMTR</text>
<text x="175" y="154.1">FPGA Power Input</text>
<text x="217.9" y="162">FB1</text>
<text x="147.1" y="166.8">U1A</text>
<text x="48.2" y="171.9">SoM Power Input</text>
<text x="184.9" y="169.1">C1</text>
<text x="184.9" y="171.6">4.7uF</text>
<text x="197.9" y="169.3">C2</text>
<text x="197.9" y="171.9">1uF</text>
<text x="210.3" y="169.1">C3</text>
<text x="210.3" y="171.6">0.1uF</text>
<text x="217.9" y="169.1">220 Ohm @ 100MHz</text>
<text x="184.9" y="191.9">C4</text>
<text x="197.6" y="191.9">C5</text>
<text x="210.3" y="191.9">C6</text>
<text x="223" y="191.9">C7</text>
<text x="96.4" y="192.2">A1A</text>
<text x="96.4" y="194.7">DART-SD410</text>
<text x="184.9" y="194.4">0.1uF</text>
<text x="197.6" y="194.4">0.1uF</text>
<text x="210.3" y="194.4">0.1uF</text>
<text x="223" y="194.4">0.1uF</text>
<text x="184.9" y="214.7">C8</text>
<text x="197.6" y="214.7">C9</text>
<text x="210.3" y="214.7">C10</text>
<text x="223" y="214.7">C11</text>
<text x="147.1" y="217.5">Power</text>
<text x="147.1" y="220">MachXO3LF-6900C</text>
<text x="184.9" y="217.3">0.01uF</text>
<text x="197.6" y="217.3">0.01uF</text>
<text x="210.3" y="217.3">0.01uF</text>
<text x="223" y="217.3">0.01uF</text>
<text x="323.5" y="222.6">THE_Lab</text>
<text x="323.5" y="225.1">Atkinson Hall, 5202</text>
<text x="323.5" y="227.7">UC San Diego</text>
<text x="323.5" y="230.2">9500 Gilman Drive #0436</text>
<text x="323.5" y="232.7">La Jolla, CA 92093-0436</text>
<text x="266.4" y="235.3">D:\School\Research\THE_Lab\OSP_Carrier_V8\OSP_Carrier_V8_Power.SchDoc</text>
</g>
<g font-size="2.3" fill="#262626">
<text x="95.4" y="47.7">+3V7_BATT</text>
<text x="124.6" y="47.7">+5V_USB</text>
<text x="49.7" y="50.2">+3V7_BATT</text>
<text x="261.2" y="50.2">+3V7</text>
<text x="313" y="50.2">+3V3_D</text>
<text x="53.3" y="57.8">BATT_NTC</text>
<text x="114.2" y="67.9">GND</text>
<text x="58.3" y="73">BATT_ID</text>
<text x="53.4" y="83.2">GND</text>
<text x="180.2" y="78.1">GND</text>
<text x="261.4" y="78.1">GND</text>
<text x="289.3" y="78.1">GND</text>
<text x="314.7" y="78.1">GND</text>
<text x="49.7" y="93.3">+3V7_BATT</text>
<text x="86.3" y="90.8">GND</text>
<text x="98.9" y="93.3">BATT_NTC</text>
<text x="261.2" y="95.8">+3V7</text>
<text x="312.7" y="95.8">+1V8_IO</text>
<text x="48.2" y="100.9">BATT_ID</text>
<text x="165" y="100.9">GND</text>
<text x="48.2" y="103.4">BATT_NTC</text>
<text x="171.5" y="103.4">+3V7_BATT</text>
<text x="126.9" y="111">GND</text>
<text x="53.4" y="116.1">GND</text>
<text x="261.4" y="116.1">GND</text>
<text x="314.7" y="116.1">GND</text>
<text x="144.7" y="123.7">GND</text>
<text x="154.8" y="123.7">GND</text>
<text x="165" y="123.7">GND</text>
<text x="68.5" y="126.2">+3V7_BATT 2</text>
<text x="96.4" y="128.8">+3V7</text>
<text x="135.7" y="161.7">+3V3_F</text>
<text x="166.2" y="161.7">+3V3_F</text>
<text x="178.6" y="161.7">+3V3_D</text>
<text x="229.6" y="161.7">+3V3_F</text>
<text x="55.7" y="179.5">+3V7</text>
<text x="178.8" y="184.6">+3V3_F</text>
<text x="205.6" y="182">GND</text>
<text x="178.8" y="207.4">+3V3_F</text>
<text x="218.3" y="204.8">GND</text>
<text x="55.9" y="227.7">GND</text>
<text x="137.1" y="227.7">GND</text>
<text x="167.5" y="227.7">GND</text>
<text x="218.3" y="227.7">GND</text>
</g>
</svg>
